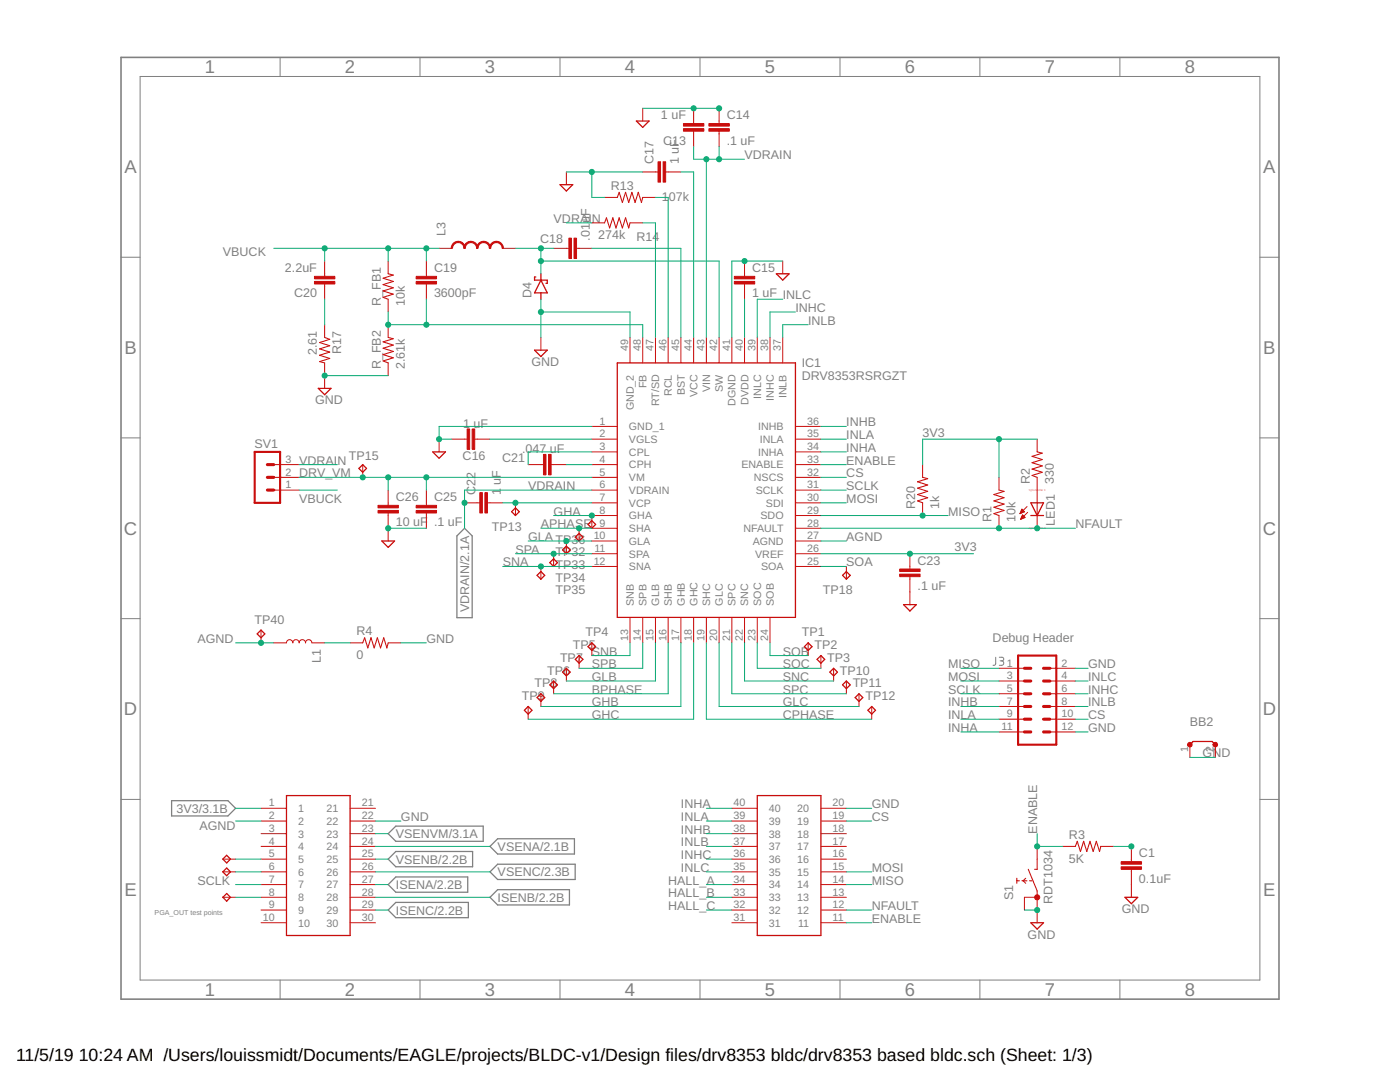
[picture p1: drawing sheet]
<svg xmlns="http://www.w3.org/2000/svg" width="279mm" height="216mm" viewBox="0 0 279 216" stroke-linecap="round" stroke-linejoin="round" font-family="sans-serif">
<path d="M24.2 11.5h231v187.9h-231z" fill="none" stroke="#808080" stroke-width=".32"/>
<g fill="none" stroke="#808080" stroke-width=".2">
<path d="M28 15.3h223.4v180.3h-223.4zM55.9 11.5v3.8M83.8 11.5v3.8M111.8 11.5v3.8M139.7 11.5v3.8M167.6 11.5v3.8M195.6 11.5v3.8M223.5 11.5v3.8M24.2 51.3h3.8M251.4 51.3h3.8M24.2 87.4h3.8M251.4 87.4h3.8"/>
<path d="M24.2 123.4h3.8M198.7 131.1v1.4l-.2 .2-.3 .1M199.4 131.1h.6a.36 .36 0 0 1 .3 .4 .36 .36 0 0 1-.3 .4h-.4M199.9 131.9a.44 .44 0 0 1 .4 .4 .44 .44 0 0 1-.4 .5h-.5M251.4 123.4h3.8M24.2 159.5h3.8M251.4 159.5h3.8M55.9 195.6v3.8M83.8 195.6v3.8M111.8 195.6v3.8M139.7 195.6v3.8M167.6 195.6v3.8"/>
<path d="M195.6 195.6v3.8M223.5 195.6v3.8"/>
</g>
<path d="M92.7 105.4l1.5 1.5v16.4h-3v-16.4zM34.2 159.8h11.3l1.5 1.5-1.5 1.5h-11.3zM77.5 171.4l1.5-1.5h15.3v3.1h-15.3zM77.5 166.3l1.5-1.5h17.4v3.1h-17.4zM77.5 176.5l1.5-1.5h14.3v3h-14.3zM97.8 168.9l1.5-1.5h15.3v3h-15.3zM97.8 174l1.5-1.6h15.5v3.1h-15.5zM97.8 179l1.5-1.5h14.3v3.1h-14.3zM77.5 181.6l1.5-1.5h14.5v3h-14.5z" fill="none" stroke="#808080" stroke-width=".25"/>
<g fill="none" stroke="#c90d0c" stroke-width=".25">
<path d="M111.8 36.9h2.5l-1.3 1.2zM127 24.2h2.5l-1.2 1.2zM106.9 55.3h-.2v.6h2.5v.6h-.2M107.9 55.9l1.3 2.5h-2.5zM107.9 54.6v1.3M107.9 58.4v1.3M154.9 54.6h2.6l-1.3 1.3zM63.5 77.5h2.6l-1.3 1.3zM106.7 69.9h2.5l-1.3 1.2zM123.2 72.4h35.5v50.8h-35.5zM71.6 93.5l.8-.8 .8 .8-.8 .7zM86.4 90.2h2.5l-1.3 1.2z"/>
<path d="M76.2 107.9h2.5l-1.2 1.3zM102.1 102.1l.8-.8 .7 .8-.7 .8zM107.2 114.8l.7-.8 .8 .8-.8 .8zM109.7 112.3l.8-.8 .8 .8-.8 .7zM112.3 109.7l.7-.7 .8 .7-.8 .8zM114.8 107.2l.8-.8 .7 .8-.7 .7zM117.3 104.6l.8-.7 .8 .7-.8 .8zM168.1 114.8l.8-.8 .8 .8-.8 .8zM205.7 100.3h2.6l-1.3 2.6zM205.7 102.9h2.6M51.3 126.5l.8-.8 .8 .8-.8 .8zM107.2 139.2l.7-.8 .8 .8-.8 .8z"/>
<path d="M109.7 136.7l.8-.8 .8 .8-.8 .7zM112.3 134.1l.7-.8 .8 .8-.8 .8zM114.8 131.6l.8-.8 .7 .8-.7 .7zM117.3 129l.8-.7 .8 .7-.8 .8zM160.5 129l.8-.7 .8 .7-.8 .8zM163.8 130.8l.8 .8-.8 .7-.7-.7zM166.4 133.3l.7 .8-.7 .8-.8-.8zM168.9 135.9l.8 .8-.8 .7-.8-.7zM171.4 138.4l.8 .8-.8 .8-.7-.8zM180.3 120.6h2.6l-1.3 1.3zM57.2 158.7h12.7v28h-12.7zM104.6 141.7l.8-.7 .8 .7-.8 .8z"/>
<path d="M151.1 158.7h12.7v28h-12.7zM174 141l.7 .7-.7 .8-.8-.8zM237.5 148.6l.6-.6h3.8l.6 .6M45.2 170.7l.8 .7-.8 .8-.7-.8zM45.2 173.2l.8 .8-.8 .7-.7-.7zM45.2 178.3l.8 .7-.8 .8-.7-.8zM224.5 179h2.6l-1.3 1.3zM205.7 184.1h2.6l-1.3 1.3z"/>
</g>
<g fill="none" stroke="#c90d0c" stroke-width=".2">
<path d="M113 34.3v2.6M120.6 39.4h2.6M128.3 21.6v2.6M128.3 34.3h3M128.3 39.4h2.5M132.8 34.3h3.1M138.4 21.6v3.1M138.4 26.2v3M143.5 21.6v3.1M143.5 26.2v3M64.8 52.1v3M64.8 56.7v3"/>
<path d="M77.5 52.1v2.5M77.5 59.7v2.6M85.1 52.1v3M85.1 56.7v3M87.6 49.6h2.6M100.3 49.6h2.6M110.5 49.6h3M115.1 49.6h3M118.1 44.5h2.5M125.7 44.5h2.6M148.6 52.1v3M148.6 56.7v3"/>
<path d="M156.2 52.1v2.5M64.8 64.8v2.5M64.8 72.4v5.1M77.5 64.8v2.5M77.5 72.4v2.6M107.9 67.3v2.6M125.7 67.3v5.1M128.3 67.3v5.1M130.8 67.3v5.1M133.3 67.3v5.1M135.9 67.3v5.1M138.4 67.3v5.1"/>
<path d="M141 67.3v5.1M143.5 67.3v5.1M146 67.3v5.1M148.6 67.3v5.1M151.1 67.3v5.1M153.7 67.3v5.1M156.2 67.3v5.1M54.6 92.7h5.1M54.6 95.2h5.1M54.6 97.8h5.1M72.4 92.7v2.5M77.5 97.8v3"/>
<path d="M85.1 97.8v3M87.6 87.6v2.6M90.2 87.6h3M94.7 87.6h3.1M105.4 92.7h3.1M110 92.7h3M118.1 85.1h5.1M118.1 87.6h5.1M118.1 90.2h5.1M118.1 92.7h5.1M118.1 95.2h5.1M118.1 97.8h5.1"/>
<path d="M158.7 85.1h5.1M158.7 87.6h5.1M158.7 90.2h5.1M158.7 92.7h5.1M158.7 95.2h5.1M158.7 97.8h5.1M184.1 92.7v2.5M199.4 95.2v2.6M207 87.6v2.6M207 95.2v10.2M77.5 102.4v5.5M85.1 102.4v3"/>
<path d="M92.7 100.3h3.1M97.3 100.3h3M102.9 100.3v2.6M107.9 113v2.6M110.5 110.5v2.5M113 107.9v2.6M115.6 105.4v2.5M118.1 100.3h5.1M118.1 107.9h5.1M118.1 110.5h5.1M118.1 113h5.1M123.2 102.9h-5.1v2.5h5.1"/>
<path d="M158.7 100.3h5.1M158.7 102.9h5.1M158.7 105.4h5.1M158.7 107.9h5.1M158.7 110.5h5.1M158.7 113h5.1M168.9 113v2.6M181.6 110.5v3M181.6 115.1v5.5M184.1 100.3v2.6M199.4 102.9v2.5M203.6 102.5h.1"/>
<path d="M203.6 102.4h.3M203.7 102.2h.5M203.7 102.1h.7M203.7 103.6h.1M203.8 102h.5M203.8 103.4h.3M203.8 103.3h.6M203.8 101.9h.4M203.9 101.8h.2M203.9 103.2h.6M203.9 101.6h.1M203.9 103.1h.5"/>
<path d="M203.9 101.6l.5 .5-.8 .4zM204 103h.3M204 102.8h.2M204.1 102.7l.5 .6-.9 .3zM205 101.1l-1.4 1.4M205.1 102.2l-1.4 1.4M52.1 125.7v2.6M54.6 128.3h2.6a.63 .63 0 0 1 .6-.7 .63 .63 0 0 1 .6 .7 .63 .63 0 0 1 .7-.7 .63 .63 0 0 1 .6 .7 .63 .63 0 0 1 .6-.7 .63 .63 0 0 1 .7 .7 .63 .63 0 0 1 .6-.7 .63 .63 0 0 1 .7 .7h2.5M69.9 128.3h2.5M77.5 128.3h2.5M107.9 138.4v2.6M110.5 135.9v2.5"/>
<path d="M113 133.3v2.6M115.6 130.8v2.5M118.1 128.3v2.5M125.7 123.2v5.1M128.3 123.2v5.1M130.8 123.2v5.1M133.3 123.2v5.1M135.9 123.2v5.1M138.4 123.2v5.1M141 123.2v5.1M143.5 123.2v5.1M146 123.2v5.1"/>
<path d="M148.6 123.2v5.1M151.1 123.2v5.1M153.7 123.2v5.1M161.3 128.3v2.5M163.8 130.8v2.5M166.4 133.3v2.6M168.9 135.9v2.5M171.4 138.4v2.6M199.4 138.4h5M199.4 135.9h5M199.4 133.3h5M209.5 138.4h5.1"/>
<path d="M209.5 135.9h5.1M209.5 133.3h5.1M105.4 141v2.5M174 141v2.5M199.4 143.5h5M199.4 141h5M199.4 146h5M209.5 143.5h5.1M209.5 141h5.1M209.5 146h5.1M237.5 148.6v2.5M242.5 148.6v2.5"/>
<path d="M44.5 171.4h2.5M44.5 174h2.5M44.5 179h2.5M52.1 171.4h5.1M52.1 174h5.1M52.1 179h5.1M52.1 161.3h5.1M52.1 163.8h5.1M52.1 166.3h5.1M52.1 168.9h5.1M52.1 176.5h5.1M69.9 171.4h5"/>
<path d="M69.9 174h5M69.9 179h5M69.9 161.3h5M69.9 163.8h5M69.9 166.3h5M69.9 168.9h5M69.9 176.5h5M146 171.4h5.1M146 174h5.1M146 179h5.1M146 161.3h5.1M146 163.8h5.1"/>
<path d="M146 166.3h5.1M146 168.9h5.1M146 176.5h5.1M163.8 171.4h5.1M163.8 174h5.1M163.8 179h5.1M163.8 161.3h5.1M163.8 163.8h5.1M163.8 166.3h5.1M163.8 168.9h5.1M163.8 176.5h5.1M204.7 175.2l-.5 .5 .5 .6"/>
<path d="M207 168.9v2.5M212.1 168.9h2.5M219.7 168.9h2.5M225.8 168.9v3M225.8 173.5v5.5M52.1 181.6h5.1M52.1 184.1h5.1M69.9 181.6h5M69.9 184.1h5M146 181.6h5.1M146 184.1h5.1M163.8 181.6h5.1"/>
<path d="M163.8 184.1h5.1M204.4 181.6v-2.6h2.6v5.1"/>
</g>
<g fill="#c90d0c" stroke="#c90d0c" stroke-width=".2">
<path d="M136.4 24.7h4.1v.5h-4.1z"/>
<path d="M136.4 25.7h4.1v.5h-4.1z"/>
<path d="M141.5 25.7h4v.5h-4z"/>
<path d="M141.5 24.7h4v.5h-4z"/>
<path d="M146.6 56.2h4v.5h-4z"/>
<path d="M146.6 55.1h4v.5h-4z"/>
<path d="M94.2 85.6h.5v4.1h-.5z"/>
<path d="M93.2 85.6h.5v4.1h-.5z"/>
<path d="M132.3 32.3h.5v4h-.5z"/>
<path d="M131.3 32.3h.5v4h-.5z"/>
<path d="M114.6 47.5h.5v4.1h-.5z"/>
<path d="M113.5 47.5h.5v4.1h-.5z"/>
<path d="M83.1 56.2h4v.5h-4z"/>
<path d="M83.1 55.1h4v.5h-4z"/>
<path d="M62.8 55.1h4v.5h-4z"/>
<path d="M62.8 56.2h4v.5h-4z"/>
<path d="M109.5 90.7h.5v4h-.5z"/>
<path d="M108.5 90.7h.5v4h-.5z"/>
<path d="M96.8 98.3h.5v4.1h-.5z"/>
<path d="M95.8 98.3h.5v4.1h-.5z"/>
<path d="M179.6 114.6h4v.5h-4z"/>
<path d="M179.6 113.5h4v.5h-4z"/>
<path d="M83.1 101.9h4v.5h-4z"/>
<path d="M83.1 100.8h4v.5h-4z"/>
<path d="M75.4 101.9h4.1v.5h-4.1z"/>
<path d="M75.4 100.8h4.1v.5h-4.1z"/>
<path d="M223.8 173h4v.5h-4z"/>
<path d="M223.8 171.9h4v.5h-4z"/>
</g>
<g fill="none" stroke="#c90d0c" stroke-width=".21">
<path d="M123.2 39.4l.4-1 .6 2 .6-2 .7 2 .6-2 .6 2 .7-2 .6 2 .3-1M77.5 54.6l1 .3-2 .6 2 .7-2 .6 2 .6-2 .7 2 .6-2 .6 1 .4M120.6 44.5l.4-1 .7 2 .6-2 .6 2 .7-2 .6 2 .6-2 .7 2 .2-1M64.8 67.3l1 .4-2 .6 2 .7-2 .6 2 .7-2 .6 2 .6-2 .7 1 .2M77.5 67.3l1 .3-2 .6 2 .7-2 .6 2 .6-2 .7 2 .6-2 .6 1 .4M184.1 95.2l1 .3-2 .6 2 .7-2 .6 2 .6-2 .7 2 .6-2 .6 1 .4M199.4 97.8l1 .2-2 .7 2 .6-2 .6 2 .7-2 .6 2 .7-2 .6 1 .4M207 90.2l1 .2-2 .7 2 .6-2 .6 2 .7-2 .6 2 .6-2 .7 1 .3M72.4 128.3l.4-1 .6 2 .6-2 .7 2 .6-2 .6 2 .7-2 .6 2 .3-1M202.9 175.7h.5M202.9 175.2v1.1M203.9 175.7h1.1"/>
<path d="M205.2 173.5l1.8 4.3v1.2M205.5 175.7h.5M207 171.4v2.1h-.5M214.6 168.9l.4-1 .6 2 .7-2 .6 2 .6-2 .7 2 .6-2 .6 2 .3-1"/>
</g>
<g fill="#c90d0c" stroke="#c90d0c" stroke-width=".2">
<path d="M90.4 48.6l.6-.4h.4v.2l-.7 .3-.3 .4-.1 .5h-.3z" fill-rule="evenodd"/>
<path d="M91.4 48.2a1.37 1.37 0 0 1 1.4 1.4h-.2l-.2-.8-.5-.3-.5-.1z" fill-rule="evenodd"/>
<path d="M93 48.6l.5-.4h.5v.2l-.7 .3-.3 .4-.2 .5h-.2z" fill-rule="evenodd"/>
<path d="M94 48.2a1.37 1.37 0 0 1 1.4 1.4h-.3l-.2-.8-.4-.3-.5-.1z" fill-rule="evenodd"/>
<path d="M95.5 48.6l.6-.4h.4v.2l-.7 .3-.3 .4-.1 .5h-.3z" fill-rule="evenodd"/>
<path d="M96.5 48.2a1.37 1.37 0 0 1 1.4 1.4h-.2l-.3-.8-.4-.3-.5-.1z" fill-rule="evenodd"/>
<path d="M98.1 48.6l.5-.4h.5v.2l-.7 .3-.4 .4-.1 .5h-.2z" fill-rule="evenodd"/>
<path d="M99.1 48.2a1.37 1.37 0 0 1 1.4 1.4h-.3l-.3-.8-.3-.3-.5-.1z" fill-rule="evenodd"/>
<path d="M237.1 148.4a.46 .46 0 0 1 .7-.1 .46 .46 0 0 1-.2 .7 .46 .46 0 0 1-.6-.4h.5h-.5z" fill-rule="evenodd"/>
<path d="M242.1 148.4a.46 .46 0 0 1 .8-.1 .46 .46 0 0 1-.2 .7 .46 .46 0 0 1-.6-.4h.5h-.5z" fill-rule="evenodd"/>
<circle cx="207" cy="179" r=".51"/>
</g>
<path d="M50.8 90.2h5.1v10.1h-5.1zM203.2 130.8h7.6v17.8h-7.6z" fill="none" stroke="#c90d0c" stroke-width=".42"/>
<g fill="none" stroke="#c90d0c" stroke-width=".61">
<path d="M53.4 92.7h1.2M53.4 95.2h1.2M53.4 97.8h1.2M204.4 138.4h1.3M204.4 133.3h1.3M204.4 135.9h1.3M208.3 138.4h1.2M208.3 133.3h1.2M208.3 135.9h1.2M204.4 141h1.3M204.4 143.5h1.3M204.4 146h1.3"/>
<path d="M208.3 141h1.2M208.3 143.5h1.2M208.3 146h1.2"/>
</g>
<g fill="none" stroke="#0dab76" stroke-width=".2">
<path d="M113 34.3h15.3M118.1 34.3v5.1h2.5M128.3 21.6h15.2M130.8 39.4h2.5v27.9M135.9 34.3h2.5v33M138.4 29.2v2.6h10.2M141 31.8v35.5M143.5 29.2v2.6M54.6 49.6h33M64.8 49.6v2.5M64.8 59.7v5.1M77.5 49.6v2.5"/>
<path d="M85.1 49.6v2.5M85.1 59.7v5.1M102.9 49.6h7.6M107.9 52.1h35.6v15.2M107.9 49.6v5M107.9 59.7v7.6M113 44.5h5.1M118.1 49.6h17.8v17.7M128.3 44.5h2.5v22.8M148.6 59.7v7.6M156.2 52.1h-10.2v15.2M156.2 59.7h-5.1v7.6"/>
<path d="M64.8 75h12.7M77.5 62.3v2.5h50.8v2.5M107.9 62.3h17.8v5M158.7 62.3h-5v5M161.3 64.8h-5.1v2.5M59.7 97.8h7.6M59.7 92.7h7.6M59.7 95.2h58.4M77.5 95.2v2.6M85.1 95.2v2.6M97.8 87.6h20.3M113 92.7h5.1"/>
<path d="M118.1 85.1h-30.5v2.5h2.6M118.1 97.8h-25.4v7.6M118.1 90.2h-12.7v2.5M163.8 85.1h5.1M163.8 87.6h5.1M163.8 97.8h5.1M163.8 92.7h5.1M163.8 90.2h5.1M163.8 95.2h5.1M199.4 87.6v7.6M207 87.6h-22.9v5.1M77.5 105.4h7.6"/>
<path d="M100.3 113h17.8M100.3 100.3h17.8M102.9 110.5h15.2M105.4 107.9h12.7M107.9 105.4h10.2M110.5 102.9h7.6M163.8 110.5h30.5M163.8 105.4h50.8M163.8 102.9h25.4M163.8 107.9h5.1M163.8 113h5.1M163.8 100.3h5.1"/>
<path d="M47 128.3h7.6M64.8 128.3h5.1M80 128.3h5.1M125.7 128.3v2.5h-7.6M128.3 128.3v5h-12.7M130.8 128.3v7.6h-17.8M133.3 128.3v10.1h-22.8M135.9 128.3v12.7h-28M138.4 128.3v15.2h-33M141 128.3v15.2h33M143.5 128.3v12.7h27.9M146 128.3v10.1h22.9"/>
<path d="M148.6 128.3v7.6h17.8M151.1 128.3v5h12.7M153.7 128.3v2.5h7.6M191.7 133.3h7.7M191.7 138.4h7.7M191.7 135.9h7.7M214.6 133.3h2.5M214.6 138.4h2.5M214.6 135.9h2.5M191.7 146h7.7M191.7 141h7.7M191.7 143.5h7.7"/>
<path d="M214.6 146h2.5M214.6 141h2.5M214.6 143.5h2.5M237.5 151.1h5M47 163.8h5.1M47 161.3h5.1M47 171.4h5.1M47 174h5.1M47 176.5h5.1M47 179h5.1M74.9 163.8h5.1M74.9 168.9h22.9"/>
<path d="M74.9 171.4h2.6M74.9 174h22.9M74.9 166.3h2.6M74.9 176.5h2.6M74.9 179h22.9M141 163.8h5M141 161.3h5M141 168.9h5M141 171.4h5M141 174h5M141 166.3h5M141 176.5h5"/>
<path d="M141 179h5M168.9 163.8h5.1M168.9 161.3h5.1M168.9 174h5.1M168.9 176.5h5.1M207 166.3v2.6h5.1M225.8 168.6v.3h-3.6M74.9 181.6h2.6M141 181.6h5M168.9 181.6h5.1M168.9 184.1h5.1M204.4 181.6h2.6"/>
</g>
<g fill="#0dab76" stroke="#0dab76" stroke-width=".2">
<circle cx="110.5" cy="110.5" r=".51"/>
<circle cx="115.6" cy="105.4" r=".51"/>
<circle cx="118.1" cy="102.9" r=".51"/>
<circle cx="113" cy="107.9" r=".51"/>
<circle cx="87.6" cy="87.6" r=".51"/>
<circle cx="138.4" cy="21.6" r=".51"/>
<circle cx="143.5" cy="21.6" r=".51"/>
<circle cx="148.6" cy="52.1" r=".51"/>
<circle cx="107.9" cy="62.3" r=".51"/>
<circle cx="118.1" cy="34.3" r=".51"/>
<circle cx="77.5" cy="105.4" r=".51"/>
<circle cx="64.8" cy="75" r=".51"/>
<circle cx="207" cy="181.6" r=".51"/>
<circle cx="107.9" cy="113" r=".51"/>
<circle cx="92.7" cy="100.3" r=".51"/>
<circle cx="141" cy="31.8" r=".51"/>
<circle cx="143.5" cy="31.8" r=".51"/>
<circle cx="102.9" cy="100.3" r=".51"/>
<circle cx="107.9" cy="49.6" r=".51"/>
<circle cx="107.9" cy="52.1" r=".51"/>
<circle cx="85.1" cy="49.6" r=".51"/>
<circle cx="77.5" cy="49.6" r=".51"/>
<circle cx="64.8" cy="49.6" r=".51"/>
<circle cx="85.1" cy="64.8" r=".51"/>
<circle cx="77.5" cy="64.8" r=".51"/>
<circle cx="181.6" cy="110.5" r=".51"/>
<circle cx="199.4" cy="87.6" r=".51"/>
<circle cx="207" cy="168.9" r=".51"/>
<circle cx="184.1" cy="102.9" r=".51"/>
<circle cx="199.4" cy="105.4" r=".51"/>
<circle cx="207" cy="105.4" r=".51"/>
<circle cx="52.1" cy="128.3" r=".51"/>
<circle cx="72.4" cy="95.2" r=".51"/>
<circle cx="77.5" cy="95.2" r=".51"/>
<circle cx="85.1" cy="95.2" r=".51"/>
<circle cx="225.8" cy="168.9" r=".51"/>
</g>
<g font-size="3.7" fill="#808080">
<text x="40.9" y="14.7">1</text>
<text x="68.8" y="14.7">2</text>
<text x="96.8" y="14.7">3</text>
<text x="124.7" y="14.7">4</text>
<text x="152.6" y="14.7">5</text>
<text x="180.6" y="14.7">6</text>
<text x="208.5" y="14.7">7</text>
<text x="236.4" y="14.7">8</text>
<text x="24.8" y="34.6">A</text>
<text x="252.1" y="34.6">A</text>
<text x="24.8" y="70.6">B</text>
<text x="252.1" y="70.6">B</text>
<text x="24.7" y="106.7">C</text>
<text x="252" y="106.7">C</text>
<text x="24.7" y="142.8">D</text>
<text x="252" y="142.8">D</text>
<text x="24.8" y="178.8">E</text>
<text x="252.1" y="178.8">E</text>
<text x="40.9" y="198.8">1</text>
<text x="68.8" y="198.8">2</text>
<text x="96.8" y="198.8">3</text>
<text x="124.7" y="198.8">4</text>
<text x="152.6" y="198.8">5</text>
<text x="180.6" y="198.8">6</text>
<text x="208.5" y="198.8">7</text>
<text x="236.4" y="198.8">8</text>
</g>
<g font-size="3.5">
<text x="3.2" y="211.7">11/5/19</text>
<text x="15.7" y="211.7">10:24 AM /Users/louissmidt/Documents/EAGLE/projects/BLDC-v1/Design files/drv8353 bldc/drv8353 based bldc.sch (Sheet: 1/3)</text>
</g>
<g font-size="2.5" fill="#808080">
<text x="131.9" y="23.8">1 uF</text>
<text x="145" y="23.8">C14</text>
<text x="132.3" y="28.9">C13</text>
<text x="145" y="28.9">.1 uF</text>
<text x="130.4" y="32.8" transform="rotate(-90 130.4 32.8)">C17</text>
<text x="135.5" y="32.8" transform="rotate(-90 135.5 32.8)">1 uF</text>
<text x="148.6" y="31.8">VDRAIN</text>
<text x="121.9" y="37.9">R13</text>
<text x="132.1" y="40.2">1</text>
<text x="133.5" y="40.2">07k</text>
<text x="88.9" y="47" transform="rotate(-90 88.9 47)">L3</text>
<text x="110.5" y="44.5">VDRAIN</text>
<text x="119.4" y="47.8">274k</text>
<text x="44.5" y="51.1">VBUCK</text>
<text x="107.8" y="48.5">C18</text>
<text x="117.7" y="48" transform="rotate(-90 117.7 48)">.01uF</text>
<text x="127" y="48.1">R14</text>
<text x="56.9" y="54.2">2.2uF</text>
<text x="58.7" y="59.3">C20</text>
<text x="86.6" y="59.3">3600pF</text>
<text x="86.6" y="54.2">C19</text>
<text x="106" y="59.5" transform="rotate(-90 106 59.5)">D4</text>
<text x="150.1" y="59.3">1 uF INLC</text>
<text x="150.1" y="54.2">C15</text>
<text x="76" y="61" transform="rotate(-90 76 61)">R_FB1</text>
<text x="80.8" y="61" transform="rotate(-90 80.8 61)">10k</text>
<text x="158.7" y="62.2">INHC</text>
<text x="161.3" y="64.8">INLB</text>
<text x="63.3" y="70.9" transform="rotate(-90 63.3 70.9)">2.61</text>
<text x="68.1" y="70.6" transform="rotate(-90 68.1 70.6)">R17</text>
<text x="76" y="73.7" transform="rotate(-90 76 73.7)">R_FB2</text>
<text x="80.8" y="73.7" transform="rotate(-90 80.8 73.7)">2.61k</text>
<text x="106" y="73">GND</text>
<text x="160" y="75.8">DRV8353RSRGZT</text>
<text x="160" y="73.3">IC1</text>
<text x="62.9" y="80.7">GND</text>
<text x="50.8" y="89.4">SV1</text>
<text x="92.4" y="85.4">1 uF</text>
<text x="168.9" y="85.1">INHB</text>
<text x="168.9" y="87.6">INLA</text>
<text x="184.1" y="87.1">3V3</text>
<text x="59.7" y="92.7">VDRAIN</text>
<text x="59.7" y="95.3">DRV_VM</text>
<text x="69.6" y="91.7">TP15</text>
<text x="92.3" y="91.7">C16</text>
<text x="100.2" y="92.2">C21</text>
<text x="104.2" y="90.4">.047 uF</text>
<text x="168.9" y="90.2">INHA</text>
<text x="168.9" y="92.7">ENABLE</text>
<text x="168.9" y="95.3">CS</text>
<text x="59.7" y="100.3">VBUCK</text>
<text x="79" y="100">C26</text>
<text x="86.6" y="100">C25</text>
<text x="94.9" y="98.8" transform="rotate(-90 94.9 98.8)">C22</text>
<text x="100" y="98.8" transform="rotate(-90 100 98.8)">1</text>
<text x="100" y="96.7" transform="rotate(-90 100 96.7)">uF</text>
<text x="105.4" y="97.8">VDRAIN</text>
<text x="168.9" y="97.8">SCLK</text>
<text x="168.9" y="100.3">MOSI</text>
<text x="182.6" y="101.6" transform="rotate(-90 182.6 101.6)">R20</text>
<text x="187.4" y="101.6" transform="rotate(-90 187.4 101.6)">1k</text>
<text x="205.5" y="96.5" transform="rotate(-90 205.5 96.5)">R2</text>
<text x="210.3" y="96.5" transform="rotate(-90 210.3 96.5)">330</text>
<text x="79" y="105">10 uF</text>
<text x="86.6" y="105">.1 uF</text>
<text x="98.2" y="105.9">TP13</text>
<text x="105.4" y="108">GLA TP36</text>
<text x="108" y="105.4">APHASE</text>
<text x="110.5" y="102.9">GHA</text>
<text x="168.9" y="108">AGND</text>
<text x="189.2" y="102.9">MISO</text>
<text x="197.9" y="104.1" transform="rotate(-90 197.9 104.1)">R1</text>
<text x="202.7" y="104.1" transform="rotate(-90 202.7 104.1)">10k</text>
<text x="210.5" y="104.9" transform="rotate(-90 210.5 104.9)">LED1</text>
<text x="214.6" y="105.4">NFAULT</text>
<text x="100.3" y="113">SNA</text>
<text x="102.9" y="110.5">SPA</text>
<text x="110.9" y="111">TP32</text>
<text x="110.9" y="113.5">TP33</text>
<text x="168.9" y="113">SOA</text>
<text x="183.1" y="112.7">C23</text>
<text x="190.5" y="110">3V3</text>
<text x="110.9" y="116.1">TP34</text>
<text x="110.9" y="118.6">TP35</text>
<text x="164.2" y="118.6">TP18</text>
<text x="183.1" y="117.7">.1 uF</text>
<text x="50.8" y="124.5">TP40</text>
<text x="93.6" y="122.2" transform="rotate(-90 93.6 122.2)">VDRAIN/2.1A</text>
<text x="39.4" y="128.3">AGND</text>
<text x="71.1" y="131.6">0</text>
<text x="71.1" y="126.8">R4</text>
<text x="85.1" y="128.3">GND</text>
<text x="114.3" y="129.5">TP5</text>
<text x="116.8" y="127">TP4</text>
<text x="118.1" y="130.8">SNB</text>
<text x="156.2" y="130.8">SOB</text>
<text x="160" y="127">TP1</text>
<text x="162.6" y="129.5">TP2</text>
<text x="198.1" y="128">Debug Header</text>
<text x="64" y="132.3" transform="rotate(-90 64 132.3)">L1</text>
<text x="106.7" y="137.2">TP8</text>
<text x="109.2" y="134.6">TP6</text>
<text x="111.8" y="132.1">TP7</text>
<text x="118.1" y="133.3">SPB</text>
<text x="118.1" y="135.9">GLB</text>
<text x="156.2" y="135.9">SNC</text>
<text x="156.2" y="133.3">SOC</text>
<text x="165.1" y="132.1">TP3</text>
<text x="167.6" y="134.6">TP10</text>
<text x="170.2" y="137.2">TP11</text>
<text x="189.2" y="135.9">MOSI</text>
<text x="189.2" y="133.3">MISO</text>
<text x="217.1" y="133.3">GND</text>
<text x="217.1" y="135.9">INLC</text>
<text x="104.1" y="139.7">TP9</text>
<text x="118.1" y="141">GHB</text>
<text x="118.1" y="138.4">BPHASE</text>
<text x="118.1" y="143.5">GHC</text>
<text x="156.2" y="138.4">SPC</text>
<text x="156.2" y="141">GLC</text>
<text x="156.2" y="143.5">CPHASE</text>
<text x="172.7" y="139.7">TP12</text>
<text x="189.2" y="141">INHB</text>
<text x="189.2" y="143.5">INLA</text>
<text x="189.2" y="138.4">SCLK</text>
<text x="217.1" y="141">INLB</text>
<text x="217.1" y="138.4">INHC</text>
<text x="217.1" y="143.5">CS</text>
<text x="189.2" y="146">INHA</text>
<text x="217.1" y="146">GND</text>
<text x="237.5" y="144.8">BB2</text>
<text x="240" y="151.1">GND</text>
<text x="135.9" y="161.3">INHA</text>
<text x="174" y="161.3">GND</text>
<text x="35.2" y="162.2">3V3/3.1B</text>
<text x="39.8" y="165.6">AGND</text>
<text x="79" y="167.2">VSENVM/3.1A</text>
<text x="80" y="163.8">GND</text>
<text x="135.9" y="166.4">INHB</text>
<text x="135.9" y="163.8">INLA</text>
<text x="174" y="163.8">CS</text>
<text x="207" y="166.4" transform="rotate(-90 207 166.4)">ENABLE</text>
<text x="213.3" y="167.4">R3</text>
<text x="79" y="172.3">VSENB/2.2B</text>
<text x="99.3" y="169.8">VSENA/2.1B</text>
<text x="135.9" y="168.9">INLB</text>
<text x="135.9" y="171.4">INHC</text>
<text x="135.9" y="174">INLC</text>
<text x="174" y="174">MOSI</text>
<text x="213.3" y="172.2">5K</text>
<text x="227.3" y="171.1">C1</text>
<text x="39.4" y="176.5">SCLK</text>
<text x="79" y="177.4">ISENA/2.2B</text>
<text x="99.3" y="174.9">VSENC/2.3B</text>
<text x="99.3" y="179.9">ISENB/2.2B</text>
<text x="133.3" y="176.5">HALL_A</text>
<text x="133.3" y="179.1">HALL_B</text>
<text x="174" y="176.5">MISO</text>
<text x="202.2" y="179.6" transform="rotate(-90 202.2 179.6)">S1</text>
<text x="227.3" y="176.1">0.1uF</text>
<text x="79" y="182.5">ISENC/2.2B</text>
<text x="133.3" y="181.6">HALL_C</text>
<text x="174" y="184.1">ENABLE</text>
<text x="174" y="181.6">NFAULT</text>
<text x="210" y="180.3" transform="rotate(-90 210 180.3)">RDT1034</text>
<text x="223.9" y="182.2">GND</text>
<text x="205.1" y="187.3">GND</text>
</g>
<g font-size="2.1" fill="#808080">
<text x="125.4" y="70.1" transform="rotate(-90 125.4 70.1)">49</text>
<text x="127.9" y="70.1" transform="rotate(-90 127.9 70.1)">48</text>
<text x="130.5" y="70.1" transform="rotate(-90 130.5 70.1)">47</text>
<text x="133" y="70.1" transform="rotate(-90 133 70.1)">46</text>
<text x="135.5" y="70.1" transform="rotate(-90 135.5 70.1)">45</text>
<text x="138.1" y="70.1" transform="rotate(-90 138.1 70.1)">44</text>
<text x="140.6" y="70.1" transform="rotate(-90 140.6 70.1)">43</text>
<text x="143.1" y="70.1" transform="rotate(-90 143.1 70.1)">42</text>
<text x="145.7" y="70.1" transform="rotate(-90 145.7 70.1)">41</text>
<text x="148.2" y="70.1" transform="rotate(-90 148.2 70.1)">40</text>
<text x="150.8" y="70.1" transform="rotate(-90 150.8 70.1)">39</text>
<text x="153.3" y="70.1" transform="rotate(-90 153.3 70.1)">38</text>
<text x="155.8" y="70.1" transform="rotate(-90 155.8 70.1)">37</text>
<text x="129" y="77.5" transform="rotate(-90 129 77.5)">FB</text>
<text x="126.5" y="81.9" transform="rotate(-90 126.5 81.9)">GND_2</text>
<text x="131.6" y="81.1" transform="rotate(-90 131.6 81.1)">RT/SD</text>
<text x="134.1" y="79" transform="rotate(-90 134.1 79)">RCL</text>
<text x="136.6" y="78.9" transform="rotate(-90 136.6 78.9)">BST</text>
<text x="139.2" y="79.2" transform="rotate(-90 139.2 79.2)">VCC</text>
<text x="141.7" y="78.3" transform="rotate(-90 141.7 78.3)">VIN</text>
<text x="144.3" y="78.2" transform="rotate(-90 144.3 78.2)">SW</text>
<text x="146.8" y="81" transform="rotate(-90 146.8 81)">DGND</text>
<text x="149.3" y="80.8" transform="rotate(-90 149.3 80.8)">DVDD</text>
<text x="151.9" y="79.6" transform="rotate(-90 151.9 79.6)">INLC</text>
<text x="154.4" y="80" transform="rotate(-90 154.4 80)">INHC</text>
<text x="157" y="79.5" transform="rotate(-90 157 79.5)">INLB</text>
<text x="119.7" y="84.7">1</text>
<text x="119.7" y="87.3">2</text>
<text x="119.7" y="89.8">3</text>
<text x="125.5" y="85.9">GND_1</text>
<text x="125.5" y="88.4">VGLS</text>
<text x="151.3" y="85.9">INHB</text>
<text x="151.6" y="88.4">INLA</text>
<text x="161.1" y="84.7">36</text>
<text x="161.1" y="87.3">35</text>
<text x="161.1" y="89.8">34</text>
<text x="57" y="94.9">2</text>
<text x="57" y="92.4">3</text>
<text x="119.7" y="92.4">4</text>
<text x="119.7" y="94.9">5</text>
<text x="125.5" y="90.9">CPL</text>
<text x="125.5" y="93.5">CPH</text>
<text x="148" y="93.5">ENABLE</text>
<text x="151.3" y="90.9">INHA</text>
<text x="161.1" y="92.4">33</text>
<text x="161.1" y="94.9">32</text>
<text x="57" y="97.4">1</text>
<text x="119.7" y="97.4">6</text>
<text x="119.7" y="100">7</text>
<text x="125.5" y="96">VM</text>
<text x="125.5" y="98.6">VDRAIN</text>
<text x="125.5" y="101.1">VCP</text>
<text x="150.5" y="96">NSCS</text>
<text x="150.8" y="98.6">SCLK</text>
<text x="152.8" y="101.1">SDI</text>
<text x="161.1" y="97.4">31</text>
<text x="161.1" y="100">30</text>
<text x="118.5" y="107.6">10</text>
<text x="119.7" y="102.5">8</text>
<text x="119.7" y="105.1">9</text>
<text x="125.5" y="103.6">GHA</text>
<text x="125.5" y="106.2">SHA</text>
<text x="148.4" y="106.2">NFAULT</text>
<text x="151.8" y="103.6">SDO</text>
<text x="161.1" y="102.5">29</text>
<text x="161.1" y="105.1">28</text>
<text x="161.1" y="107.6">27</text>
<text x="118.5" y="112.7">12</text>
<text x="118.6" y="110.1">11</text>
<text x="125.5" y="108.7">GLA</text>
<text x="125.5" y="111.3">SPA</text>
<text x="125.5" y="113.8">SNA</text>
<text x="150.2" y="108.7">AGND</text>
<text x="150.7" y="111.3">VREF</text>
<text x="151.9" y="113.8">SOA</text>
<text x="161.1" y="110.1">26</text>
<text x="161.1" y="112.7">25</text>
<text x="126.5" y="120.9" transform="rotate(-90 126.5 120.9)">SNB</text>
<text x="129" y="120.9" transform="rotate(-90 129 120.9)">SPB</text>
<text x="131.6" y="120.9" transform="rotate(-90 131.6 120.9)">GLB</text>
<text x="134.1" y="120.9" transform="rotate(-90 134.1 120.9)">SHB</text>
<text x="136.6" y="120.9" transform="rotate(-90 136.6 120.9)">GHB</text>
<text x="139.2" y="120.9" transform="rotate(-90 139.2 120.9)">GHC</text>
<text x="141.7" y="120.9" transform="rotate(-90 141.7 120.9)">SHC</text>
<text x="144.3" y="120.9" transform="rotate(-90 144.3 120.9)">GLC</text>
<text x="146.8" y="120.9" transform="rotate(-90 146.8 120.9)">SPC</text>
<text x="149.3" y="120.9" transform="rotate(-90 149.3 120.9)">SNC</text>
<text x="151.9" y="120.9" transform="rotate(-90 151.9 120.9)">SOC</text>
<text x="154.4" y="120.9" transform="rotate(-90 154.4 120.9)">SOB</text>
<text x="125.4" y="127.9" transform="rotate(-90 125.4 127.9)">13</text>
<text x="127.9" y="127.9" transform="rotate(-90 127.9 127.9)">14</text>
<text x="130.5" y="127.9" transform="rotate(-90 130.5 127.9)">15</text>
<text x="133" y="127.9" transform="rotate(-90 133 127.9)">16</text>
<text x="135.5" y="127.9" transform="rotate(-90 135.5 127.9)">17</text>
<text x="138.1" y="127.9" transform="rotate(-90 138.1 127.9)">18</text>
<text x="140.6" y="127.9" transform="rotate(-90 140.6 127.9)">19</text>
<text x="143.1" y="127.9" transform="rotate(-90 143.1 127.9)">20</text>
<text x="145.7" y="127.9" transform="rotate(-90 145.7 127.9)">21</text>
<text x="148.2" y="127.9" transform="rotate(-90 148.2 127.9)">22</text>
<text x="150.8" y="127.9" transform="rotate(-90 150.8 127.9)">23</text>
<text x="153.3" y="127.9" transform="rotate(-90 153.3 127.9)">24</text>
<text x="200.9" y="135.5">3</text>
<text x="200.9" y="133">1</text>
<text x="211.9" y="135.5">4</text>
<text x="211.9" y="133">2</text>
<text x="200.9" y="143.1">9</text>
<text x="200.9" y="140.6">7</text>
<text x="200.9" y="138.1">5</text>
<text x="211.9" y="143.1">10</text>
<text x="211.9" y="140.6">8</text>
<text x="211.9" y="138.1">6</text>
<text x="199.9" y="145.7">11</text>
<text x="211.9" y="145.7">12</text>
<text x="237.1" y="150.1" transform="rotate(-90 237.1 150.1)">1</text>
<text x="242.2" y="150.1" transform="rotate(-90 242.2 150.1)">2</text>
<text x="53.6" y="160.9">1</text>
<text x="72.2" y="160.9">21</text>
<text x="146.4" y="160.9">40</text>
<text x="166.2" y="160.9">20</text>
<text x="53.6" y="163.5">2</text>
<text x="53.6" y="166">3</text>
<text x="59.5" y="162">1</text>
<text x="59.5" y="164.6">2</text>
<text x="59.5" y="167.1">3</text>
<text x="65.2" y="162">21</text>
<text x="65.2" y="164.6">22</text>
<text x="65.2" y="167.1">23</text>
<text x="72.2" y="163.5">22</text>
<text x="72.2" y="166">23</text>
<text x="146.4" y="166">38</text>
<text x="146.4" y="163.5">39</text>
<text x="153.5" y="167.1">38</text>
<text x="153.5" y="164.6">39</text>
<text x="153.5" y="162">40</text>
<text x="159.1" y="167.1">18</text>
<text x="159.1" y="164.6">19</text>
<text x="159.1" y="162">20</text>
<text x="166.2" y="166">18</text>
<text x="166.2" y="163.5">19</text>
<text x="53.6" y="168.5">4</text>
<text x="53.6" y="171.1">5</text>
<text x="53.6" y="173.6">6</text>
<text x="59.5" y="169.7">4</text>
<text x="59.5" y="172.2">5</text>
<text x="65.2" y="169.7">24</text>
<text x="65.2" y="172.2">25</text>
<text x="72.2" y="168.5">24</text>
<text x="72.2" y="171.1">25</text>
<text x="72.2" y="173.6">26</text>
<text x="146.4" y="173.6">35</text>
<text x="146.4" y="171.1">36</text>
<text x="146.4" y="168.5">37</text>
<text x="153.5" y="172.2">36</text>
<text x="153.5" y="169.7">37</text>
<text x="159.1" y="172.2">16</text>
<text x="159.1" y="169.7">17</text>
<text x="166.2" y="173.6">15</text>
<text x="166.2" y="171.1">16</text>
<text x="166.2" y="168.5">17</text>
<text x="53.6" y="176.2">7</text>
<text x="53.6" y="178.7">8</text>
<text x="59.5" y="174.7">6</text>
<text x="59.5" y="177.3">7</text>
<text x="59.5" y="179.8">8</text>
<text x="65.2" y="174.7">26</text>
<text x="65.2" y="177.3">27</text>
<text x="65.2" y="179.8">28</text>
<text x="72.2" y="176.2">27</text>
<text x="72.2" y="178.7">28</text>
<text x="146.4" y="178.7">33</text>
<text x="146.4" y="176.2">34</text>
<text x="153.5" y="179.8">33</text>
<text x="153.5" y="177.3">34</text>
<text x="153.5" y="174.7">35</text>
<text x="159.1" y="179.8">13</text>
<text x="159.1" y="177.3">14</text>
<text x="159.1" y="174.7">15</text>
<text x="166.2" y="178.7">13</text>
<text x="166.2" y="176.2">14</text>
<text x="52.5" y="183.8">10</text>
<text x="53.6" y="181.2">9</text>
<text x="59.5" y="182.4">9</text>
<text x="59.5" y="184.9">10</text>
<text x="65.2" y="182.4">29</text>
<text x="65.2" y="184.9">30</text>
<text x="72.2" y="181.2">29</text>
<text x="72.2" y="183.8">30</text>
<text x="146.4" y="183.8">31</text>
<text x="146.4" y="181.2">32</text>
<text x="153.5" y="184.9">31</text>
<text x="153.5" y="182.4">32</text>
<text x="159.1" y="182.4">12</text>
<text x="159.3" y="184.9">11</text>
<text x="166.2" y="183.8">11</text>
<text x="166.2" y="181.2">12</text>
</g>
<text font-size="1.4" fill="#808080" x="30.9" y="182.6">PGA_OUT test points</text>
<g font-size=".6" fill="#ffba08">
<text x="205.3" y="98">SpiceOrder 1</text>
<text x="205.3" y="105.6">SpiceOrder 2</text>
</g>
</svg>
